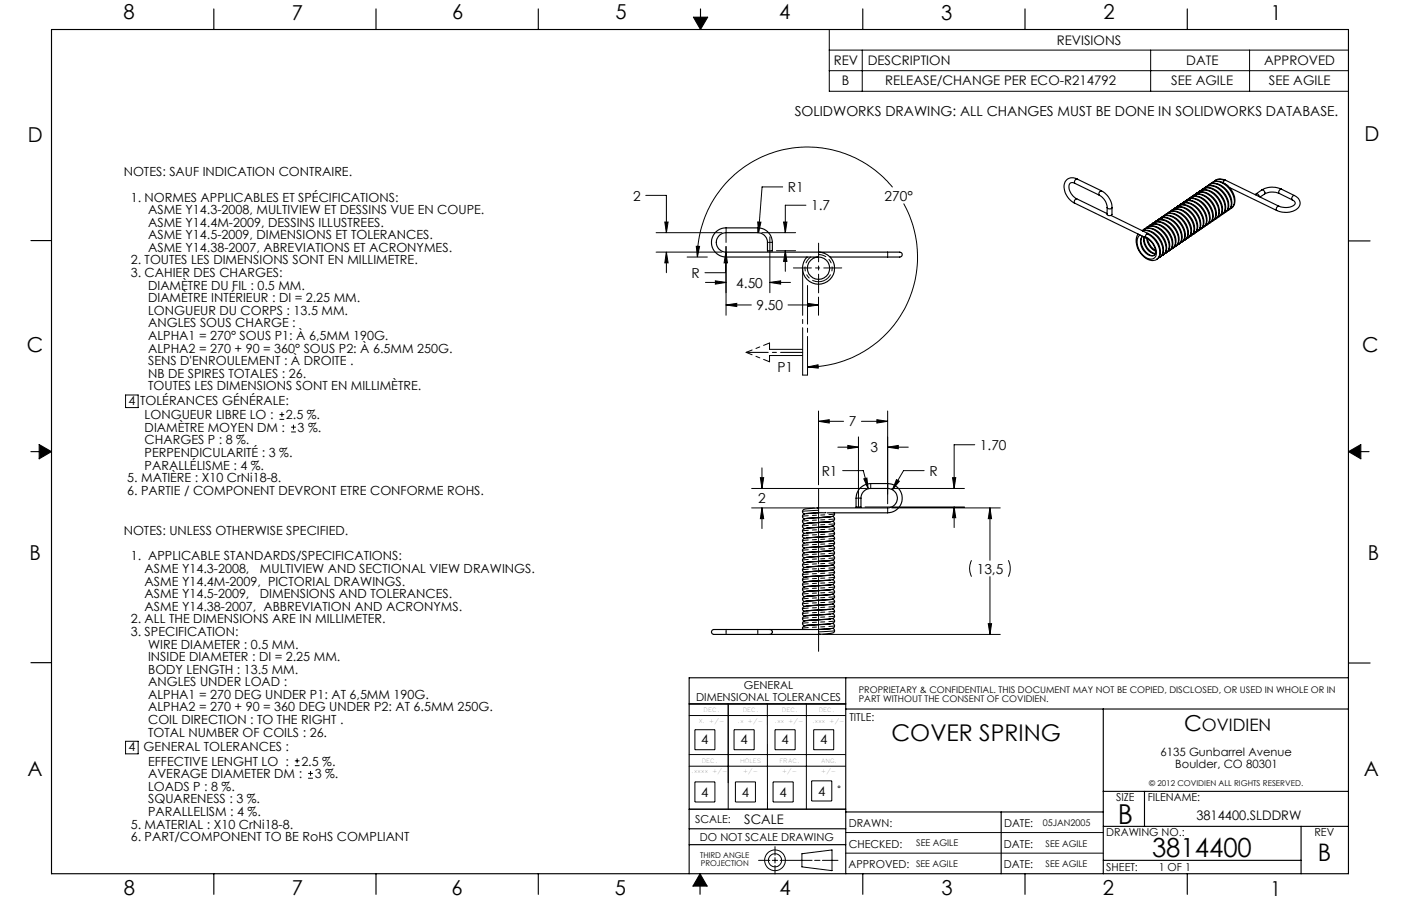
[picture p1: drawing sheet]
<svg xmlns="http://www.w3.org/2000/svg" width="432mm" height="279mm" viewBox="0 0 432 279" stroke-linecap="round" stroke-linejoin="round" font-family="sans-serif">
<g fill="none" stroke="#000" stroke-width=".31">
<path d="M213.7 5.3h4.4l-2.2 3.8zM255.6 9.1v19.1h160M255.6 15.5h160M265.7 15.5v12.7M354.6 15.5v12.7M385.1 15.5v12.7M255.6 21.8h160M241.2 57.6h-6.3l-1.1 14.2M275.1 57.8a33.9 33.9 0 0 0-37.7-10.5 33.9 33.9 0 0 0-22.5 32M199 60.3h6.4v11.5M202.2 71.8h20.3M202.2 77.8h20.3"/>
<path d="M204.9 68.5h1l-.5 3.3zM205.4 77.8l.5 3.3h-1zM205.4 77.8v6.3M211.8 79.3h6.2M214.6 76h1l-.7 3.3zM223.7 77.8l.5 3.3h-1zM223.7 77.8l-.1 6.3h-6.3M223.8 76v21.2M223.8 71.8v3M233.5 68.4l1 .1-.7 3.3zM234.8 71.8h10.4M237.3 73v17.3"/>
<path d="M239.3 77.3h5.9M241.5 68.5h1l-.5 3.3zM242 77.3l.5 3.3h-1zM242 77.3v6.4M248.4 63.3h-6.4v8.5M278.5 62.8a33.9 33.9 0 0 1-29.6 50.4M217.4 87.1h6.4M220.5 86.6l3.3 .5-3.3 .5zM223.8 94.1h7.8M223.8 94.1l3.3-.5v.9zM237.3 87.1l3.3-.5v1zM237.3 87.1h6.3"/>
<path d="M242.9 94.1h9.4M249 93.6l3.3 .5-3.3 .4zM252.3 91.6v5.6M237.2 105.8v1.9h10.2M247.4 115.7h1.5M247.4 109.6h-10.2v2M248.9 113.2l3.2-.7 .1 1zM12.1 137.1l3.8 2.2-3.8 2.2zM38.7 121.8h3.9v3.9h-3.9zM86.1 129.3h1.5M86.1 127.9h1.5M86.9 127.1v1.5"/>
<path d="M89.7 133.2h1.5M89.7 131.7h1.5M90.5 131v1.5M252.3 129.9l3.3-.5v1.1zM252.3 126.8v22.7M252.3 129.9h7.7M258.2 137.9h6.4M261.3 137.4l3.3 .5-3.3 .5zM264.6 134.7v21.7M265.5 129.9h8.1M270.3 129.4l3.3 .5-3.3 .6zM273.6 137.9l3.3-.5v1z"/>
<path d="M273.6 126.8v28.6M273.6 137.9h6.3M300.4 137.2h-6.3v13.4M415.6 139.3l3.8-2.2v4.4zM231.7 150.6h35.4M231.7 156.6h19.3M234.4 147.3h1l-.6 3.3zM234.8 156.6l.6 3.3h-1zM234.8 144.3v6.3M234.8 156.6v6.4M259.7 145.1h6.4l1.5 5.6M266.2 147.7l1-.3 .4 3.3z"/>
<path d="M266.6 156.4h30.6M274.8 150.6h22.4M274.8 156.6h33.5M276.3 147.9l.9 .5-2.1 2.6zM284.8 145.1h-6.3l-3.4 5.9M293.6 147.3h1l-.5 3.3zM294.1 156.4l.5 3.3h-1zM294.1 156.4v6.3M305.1 156.6v16.2M305.1 156.6l.5 3.3h-1zM299.4 172.8l-.6 2.3 .2 1.4 .4 1.3M305.1 177.8v17.9"/>
<path d="M310.8 172.8l.6 2-.1 1.7-.5 1.3M253.5 195.7h54.8M304.6 192.3h1l-.5 3.4zM224.4 217.1v32.5M236.5 217.1v32.5M248.5 217.1v32.5M260.7 217.1h-48.3M38.7 228.6h3.9v3.9h-3.9zM90.9 236.1h1.4M90.9 234.6h1.4M91.6 233.9v1.5M95 240h1.4"/>
<path d="M95 238.5h1.4M95.7 237.8v1.5M212.4 220.7h48.2M212.4 232.7h48.2M212.4 236.3h48.2M214.2 225h6.1v6.2h-6.1zM226.2 225h6.2v6.2h-6.2zM238.9 225h6.2v6.2h-6.2zM250.8 225h6.2v6.2h-6.2zM212.4 249.6h48.3M214.2 241.1h6.1v6.2h-6.1zM226.7 241.1h6.1v6.2h-6.1z"/>
<path d="M238.3 241.1h6.2v6.2h-6.2zM250.2 240.8h6.2v6.2h-6.2zM260.7 256.8h79.3M215.8 269.5l2.1 3.8h-4.3zM233.8 265.3h3.5M238 265.3h1.7M238.9 261.1v2.6M238.9 264.5v1.6M238.9 266.9v2.6M240.5 265.3h9.8M247.2 263.3l9.2-1.2v6.4l-9.2-1.2zM251.1 265.3h1.6"/>
<path d="M253.5 265.3h4.8M260.7 263.1h79.3"/>
<circle cx="238.9" cy="265.3" r="3.2"/>
<circle cx="238.9" cy="265.3" r="2.02"/>
</g>
<g fill="none" stroke="#000" stroke-width=".35">
<path d="M15.9 9.1h399.7v260.4h-399.7zM65.9 2.8v6.3M115.9 2.8v6.3M165.9 2.8v6.3M215.9 2.8v6.3M265.9 2.8v6.3M315.9 2.8v6.3M365.9 2.8v6.3M331.3 56.6a1.14 1.14 0 0 0-1.4-.2 1.14 1.14 0 0 0-.4 1.4 4.6 4.6 0 0 0 2.4 3.5M331.3 56.6l7.5 3.6M332 55.2a2.71 2.71 0 0 0-3.3 .3 2.71 2.71 0 0 0-.6 3.3 6 6 0 0 0 3.1 3.9M332 55.2a.9 .9 0 0 0-.7 1.4"/>
<path d="M332 55.2l7.5 3.6M339.5 58.8a6.1 6.1 0 0 1 3.2 5.2M339.5 58.8a.9 .9 0 0 0-.7 1.4M368.7 59.6l-.5 .4M368.7 59.6a4.1 4.1 0 0 1 5.3 1.4 4.8 4.8 0 0 1 1.2 6.1l-.9 .6M368.7 59.7a4.1 4.1 0 0 1 5.2 1.5 5 5 0 0 1 1.2 6l-.3 .3M368.9 59.9l-.3 .6M369.6 59l-.4 .4M369.6 59a4.3 4.3 0 0 1 5.8 1.8 4.4 4.4 0 0 1 .6 5.8l-.3 .2M369.6 59a4.1 4.1 0 0 1 5.2 1.6 5 5 0 0 1 1.3 5.9l-.4 .3M369.8 59.2l-.3 .6M370.6 58.3a4.2 4.2 0 0 1 5.5 1.6 4.6 4.6 0 0 1 1 5.9l-.9 .6"/>
<path d="M370.6 58.4a4.1 4.1 0 0 1 5.2 1.5 4.9 4.9 0 0 1 1.2 6l-.3 .2M370.6 58.3l-.4 .4M371.6 57.7l-.5 .4M371.6 57.7a4.3 4.3 0 0 1 5.6 1.7 4.5 4.5 0 0 1 .7 5.9l-.3 .2M371.6 57.7a4.1 4.1 0 0 1 5.2 1.6 5 5 0 0 1 1.2 5.9l-.4 .3M372.5 57a4.2 4.2 0 0 1 5.5 1.6 4.6 4.6 0 0 1 1 5.9l-.9 .6M372.5 57a4.1 4.1 0 0 1 5.2 1.6 5 5 0 0 1 1.2 6l-.3 .2M372.5 57l-.4 .4M373 56.7a3.9 3.9 0 0 1 5.3 .5 5.2 5.2 0 0 1 1.8 6.5l-.5 .5M373.5 56.4a3.6 3.6 0 0 1 4.5 .9 6 6 0 0 1 2.2 6.1l-.6 .8M374.4 55.7l-.4 .4M377.4 55.6h.3a3.4 3.4 0 0 0-3.3 .1"/>
<path d="M377.4 55.6l-.5 1 .9 .3 .9 .7M377.4 55.6a3.1 3.1 0 0 0-3 .1M377.8 55.6l16.3 8M378.9 57.8l14.6 7.1M388.9 58.6a.86 .86 0 0 1 .8 1.3M388.9 58.6l-1.8 1.2M389.7 59.9l-1.3 .8M394.3 59.7a5.1 5.1 0 0 0-4.6 .2M394.3 59.7l4 1.9M394.9 58.3a6.6 6.6 0 0 0-6 .3M394.9 58.3a.89 .89 0 0 0-.6 1.4M394.9 58.3l4 2"/>
<path d="M9.5 74.2h6.4M252.3 79.3h-28.5a4.5 4.5 0 0 1-4.5-4.5 4.5 4.5 0 0 1 4.5-4.5h9.7a4.5 4.5 0 0 1 4.6 4.5v2.5h-1.6v-2.5a3 3 0 0 0-3-3h-9.7a3 3 0 0 0-3 3 3 3 0 0 0 3 3h52.4a1.33 1.33 0 0 1 1.9 .8 1.49 1.49 0 0 1-1.9 .7h-20.4M252.3 77.8a4.9 4.9 0 0 1 4.8 6.1 4.9 4.9 0 0 1-7.2 3.1 4.9 4.9 0 0 1-1.2-7.7M331.2 62.7l22 10.6M331.9 61.3a.9 .9 0 0 0-.7 1.4M331.9 61.3l9.3 4.6M338.8 60.2a4.7 4.7 0 0 1 2.4 3.8M341.2 64v2.1a.91 .91 0 0 0 1.5 0v-2.1M341.2 64a.86 .86 0 0 0 1.5 0M342.4 66.4l11.4 5.6a6 6 0 0 1 3.5 7.1 2.95 2.95 0 0 1-4.7 .1 5.8 5.8 0 0 1-1.8-7M351.4 72.5a3.8 3.8 0 0 0-.2 4.8 3.8 3.8 0 0 0 4.4 2.4 2.86 2.86 0 0 0 .2-4l-.9-1.3-1.9-1.4M352 73a4.5 4.5 0 0 0 3.5 5.8l.2-.1"/>
<path d="M352.1 71.2a5.3 5.3 0 0 1 6.1 4 3.2 3.2 0 0 1-.7 4.1M352.1 71.2a5.9 5.9 0 0 1 6.3 5.1 2.84 2.84 0 0 1-.9 3M352.1 72.8a4 4 0 0 0 1.8 5.8 1.69 1.69 0 0 0 1.8 .1M352.4 70.8a4.3 4.3 0 0 1 5.5 1.6 4.7 4.7 0 0 1 .9 6l-.3 .2M352.4 70.8a4.1 4.1 0 0 1 5.2 1.6 5 5 0 0 1 1.2 6l-.3 .2M352.4 70.8l-.4 .3M352.6 73.1a4.8 4.8 0 0 0 2.9 5.1h.6a4.8 4.8 0 0 1-3.4-5.1M353 70.5a3.4 3.4 0 0 1 4.6 0 5.6 5.6 0 0 1 2.5 6.9l-.7 .6M353 73l.2 .3M353.2 73.3a4.5 4.5 0 0 1 2.7 5.2l-.2 .2M353.4 70.2a4 4 0 0 1 5.2 1.6 5 5 0 0 1 1.2 5.9l-.4 .3M353.4 73.5a4.8 4.8 0 0 0 2.8 3.9"/>
<path d="M353.5 72.1l-.5 .9M353.5 72.1a.29 .29 0 0 1 .3-.1 .29 .29 0 0 1 .2 .4M353.5 72.1a6.8 6.8 0 0 1 3.9 6.4l-.2 .7-.7 .7M353.7 73.6a5.4 5.4 0 0 0 2.4 3.6M354.3 69.5l-.4 .4M354.3 69.5a4.3 4.3 0 0 1 5.6 1.6 4.7 4.7 0 0 1 .9 5.9l-.9 .6M354.3 69.5a4.1 4.1 0 0 1 5.2 1.6 5.1 5.1 0 0 1 1.3 5.9l-.4 .3M354.9 69.2a3.7 3.7 0 0 1 5.4 .6 5.1 5.1 0 0 1 1.7 6.3l-.6 .6M355.3 68.9a4 4 0 0 1 5.2 1.6 5 5 0 0 1 1.2 5.9l-.4 .3M356.2 68.2l-.4 .4M356.2 68.2a4.3 4.3 0 0 1 5.6 1.6 4.7 4.7 0 0 1 1.1 5.6l-1.1 .9M356.2 68.2a4.2 4.2 0 0 1 5.3 1.6 4.9 4.9 0 0 1 1.2 5.9l-.4 .3"/>
<path d="M357.2 67.5l-.4 .4M357.2 67.5a4.4 4.4 0 0 1 5.8 1.9 4.5 4.5 0 0 1 .6 5.7l-.8 .5M357.2 67.5a4.1 4.1 0 0 1 5.2 1.6 5 5 0 0 1 1.2 6l-.3 .3M357.5 79.3l-.5 .2M358.2 66.9l-.5 .4M358.2 66.9a4.3 4.3 0 0 1 5.6 1.6 4.6 4.6 0 0 1 .8 5.9l-.4 .3M358.2 66.9a4 4 0 0 1 5.2 1.6 4.9 4.9 0 0 1 1.2 5.9l-.4 .3M358.3 67.1l-.3 .6M358.5 78.6l-.5 .3M359.1 66.2a4 4 0 0 1 5.1 1.1 4.9 4.9 0 0 1 1.6 6.2l-1.1 .8M359.1 66.2a4.1 4.1 0 0 1 5.2 1.6 5 5 0 0 1 1.2 6l-.3 .2M359.1 66.2l-.4 .4"/>
<path d="M359.4 78l-.5 .2M360.1 65.5l-.5 .4M360.1 65.5a4.4 4.4 0 0 1 5.6 1.8 4.6 4.6 0 0 1 1 5.5l-1.1 .9M360.1 65.6a4.1 4.1 0 0 1 5.2 1.5 5 5 0 0 1 1.2 6l-.4 .3M361 64.9a4.4 4.4 0 0 1 5.9 2 4.4 4.4 0 0 1 .7 5.4l-1 .7M361 64.9a4.1 4.1 0 0 1 5.2 1.6 5 5 0 0 1 1.3 5.9l-.4 .3M361 64.9l-.4 .4M361.4 76.7l-.5 .2M362 64.2l-.4 .4M362 64.2a4.3 4.3 0 0 1 5.6 1.7 4.6 4.6 0 0 1 .8 5.9l-.3 .3M362 64.2a4.2 4.2 0 0 1 5.2 1.6 5.1 5.1 0 0 1 1.2 6l-.3 .3M362.9 63.6a4.6 4.6 0 0 1 5.9 2 4.6 4.6 0 0 1 .7 5.4l-.5 .4"/>
<path d="M362.9 63.6a4 4 0 0 1 5.2 1.6 5 5 0 0 1 1.3 5.9l-.4 .3M362.9 63.6l-.4 .4M363.1 63.8l-.3 .6M363.9 62.9l-.4 .4M363.9 62.9a4.2 4.2 0 0 1 5.6 1.7 4.5 4.5 0 0 1 .8 5.9l-.8 .5M363.9 62.9a3.6 3.6 0 0 1 4.5 .9 6 6 0 0 1 2.2 6.2l-.6 .8M364.2 74.7l-.5 .3M364.9 62.3l-.5 .4M364.9 62.3a4.1 4.1 0 0 1 5.2 1.2 5.3 5.3 0 0 1 1.5 5.9l-.7 .7M364.9 62.3a4.1 4.1 0 0 1 5.2 1.6 5 5 0 0 1 1.2 5.9l-.4 .3M365 62.5l-.3 .6M365.4 62a3.9 3.9 0 0 1 5.5 .7 5.2 5.2 0 0 1 1.6 6.2l-1.1 .8"/>
<path d="M365.8 61.6a4 4 0 0 1 5.2 1.6 4.9 4.9 0 0 1 1.2 5.9l-.3 .4M366 61.8l-.3 .6M366.8 61l-.5 .4M366.8 61a4.1 4.1 0 0 1 5.2 1.3 4.7 4.7 0 0 1 1.3 6.1l-1 .6M366.8 61a4.2 4.2 0 0 1 5.2 1.5 5 5 0 0 1 1.2 6l-.4 .3M367 61.2l-.4 .6M367.3 60.7a3.9 3.9 0 0 1 5.6 .7 4.9 4.9 0 0 1 1.2 6.5l-.3 .2M367.7 60.3a4 4 0 0 1 5.2 1.6 5 5 0 0 1 1.3 5.9l-.4 .3M367.9 60.5l-.3 .6M368.1 72.1l-.5 .2M369 71.4l-.5 .2M370.9 70.1l-.4 .2"/>
<path d="M373.8 68.1l-.5 .3M375.7 66.8l-.5 .3M377.6 65.5l-.5 .3M379.6 64.2l-.6 .3M379.6 64.2h-.1M387 60.1a.64 .64 0 0 1 .8-.2 .64 .64 0 0 1 .3 .7M394.1 63.6a.89 .89 0 0 0-.6 1.3M398.3 61.6a1.01 1.01 0 0 1 .9 1.1 1.01 1.01 0 0 1-1 .9 5.5 5.5 0 0 1-4.1 0M398.9 60.3a2.41 2.41 0 0 1 1.8 2.3 2.41 2.41 0 0 1-1.7 2.3 6.5 6.5 0 0 1-5.5 0M398.9 60.3a.91 .91 0 0 0-.6 1.3M415.6 74.3h6.7M9.5 139.3h6.4"/>
<path d="M415.6 139.3h6.4M252 156.6l-4 .4a.75 .75 0 0 0-.7 .7 .75 .75 0 0 0 .6 .8M252 156.6h21.6a3 3 0 0 0 3-3 3 3 0 0 0-3-3h-5.2a2.99 2.99 0 0 0-3 3v2.8h-1.6a9.1 9.1 0 0 1 .5-4.6 4.6 4.6 0 0 1 4.1-2.7h5.2a4.5 4.5 0 0 1 4.5 4.5 4.5 4.5 0 0 1-4.5 4.6h-18.7M252 156.6h.3M252.3 159.6l-3.7 .3a.9 .9 0 0 0-1 .3 .9 .9 0 0 0-.2 .9l.6 .4M252.3 158.1l-3.7 .2M252.3 159.6l-3.7 .2M254.4 158l-5.4 .4a1.18 1.18 0 0 0-1.6 1.1l.6 .5M255.9 159.5l-3.6 .1M256.5 159.2a.81 .81 0 0 1 .7 1 .81 .81 0 0 1-1 .6l-3.9 .3M257.1 158.2l.1 .5a1.16 1.16 0 0 1-1.3 .7l-3.6 .2M252.3 179.1l-1.9 .1a3.4 3.4 0 0 0-3 .9v.6l.6 .3"/>
<path d="M252.3 177.6l-3.2 .2a1.61 1.61 0 0 0-1.8 1l.1 .3 .5 .4M252.3 176.1l-.8 .1a8.3 8.3 0 0 0-4 .6 .74 .74 0 0 0-.1 .8 .74 .74 0 0 0 .7 .4M252.3 174.6l-3.1 .2a1.93 1.93 0 0 0-1.9 .8l.1 .5 .6 .4M252.3 173.1a10.4 10.4 0 0 0-4.8 .7l-.1 .7 .6 .5M252.3 171.6l-.6 .1a9.5 9.5 0 0 0-4.3 .7v.7l.6 .4M252.3 170.1a11.9 11.9 0 0 0-4.7 .6 .77 .77 0 0 0-.3 .8 .77 .77 0 0 0 .7 .5M252.3 168.6l-3 .2a1.95 1.95 0 0 0-2 .8l.2 .6 .5 .3M252.3 167.1l-4.2 .4a.78 .78 0 0 0-.7 .5 .78 .78 0 0 0 .2 .9l.4 .1M252.3 165.6l-4.3 .4a.76 .76 0 0 0-.7 .7 .76 .76 0 0 0 .7 .8M252.3 164.1l-3.8 .3a.85 .85 0 0 0-1 .6 .85 .85 0 0 0 .5 1M252.3 162.6l-3.7 .3a1.02 1.02 0 0 0-1.3 .9l.2 .4 .5 .3M252.3 161.1l-3 .2a1.91 1.91 0 0 0-2 .8l.2 .6 .5 .3"/>
<path d="M252.3 161.1l-3.6 .2M252.3 162.6l-3.7 .2M252.3 164.1l-3.7 .2M252.3 165.6l-3.7 .2M252.3 167.1l-3.7 .2M252.3 168.6l-3.8 .3M252.3 170.1l-3.7 .2M252.3 171.6l-3.8 .3M252.3 173.1l-3.7 .2M252.3 174.6l-3.8 .3M252.3 176.1l-3.7 .2M252.3 177.6l-3.8 .3"/>
<path d="M252.3 179.1l-3.7 .2M255.9 168.5l-3.6 .1M255.9 165.5l-3.6 .1M255.9 162.5l-3.6 .1M255.9 179l-3.6 .1M255.9 175.9l-3.6 .2M255.9 172.9l-3.6 .2M255.9 169.9l-3.6 .2M255.9 166.9l-3.6 .2M255.9 163.9l-3.6 .2M255.9 160.9l-3.6 .2M256 177.4l-3.7 .2"/>
<path d="M256 171.4l-3.7 .2M256.1 174.4l-3.8 .2M256.5 162.2a.85 .85 0 0 1 .7 1.1 .85 .85 0 0 1-1.2 .6l-3.7 .2M256.5 168.2a.78 .78 0 0 1 .7 .9 .78 .78 0 0 1-.8 .7l-4.1 .3M256.5 174.2a.8 .8 0 0 1 .7 .9 .8 .8 0 0 1-.9 .7l-4 .3M256.5 163.8l.4 .1a.75 .75 0 0 1 .3 .8 .75 .75 0 0 1-.7 .5l-4.2 .4M256.5 165.2a.81 .81 0 0 1 .7 1 .81 .81 0 0 1-1 .6l-3.9 .3M256.5 169.8a.79 .79 0 0 1 .7 .9 .79 .79 0 0 1-.9 .6l-4 .3M256.5 171.3a.8 .8 0 0 1 .7 1 .8 .8 0 0 1-1 .5l-3.9 .3M256.5 175.8a.75 .75 0 0 1 .7 .7 .75 .75 0 0 1-.6 .7l-4.3 .4M256.5 177.2l.4 .2a.84 .84 0 0 1 .2 1.1 .84 .84 0 0 1-.9 .4l-3.9 .2M256.5 178.8a.84 .84 0 0 1 .7 1 .84 .84 0 0 1-1.2 .5l-3.7 .3"/>
<path d="M256.6 160.8l.5 .3 .1 .6a3.5 3.5 0 0 1-3 .8l-1.9 .1M256.6 166.8l.5 .3 .1 .4a1.68 1.68 0 0 1-2.1 1l-2.8 .1M256.6 172.8l.5 .3 .1 .6a3.8 3.8 0 0 1-3.1 .8l-1.8 .1M237.3 194.1h-16.2a1.33 1.33 0 0 0-1.8 .9 1.49 1.49 0 0 0 1.8 .7h16.2M237.3 194.1a.76 .76 0 0 1 .8 .8 .76 .76 0 0 1-.8 .8M237.3 194.1h15M237.3 195.7h15M252.3 192.6l-2.9 .2a2.11 2.11 0 0 0-2.1 .8l.1 .5M252.3 191.1l-2.1 .2a2.95 2.95 0 0 0-2.8 .8v.6l.6 .3M252.3 189.6l-3.3 .3a1.36 1.36 0 0 0-1.7 .9l.6 .7M252.3 188.1l-.7 .1a6.5 6.5 0 0 0-4.2 .7l.1 .9 .5 .2M252.3 186.6l-2.9 .2a2.13 2.13 0 0 0-2.1 .8l.2 .6 .5 .3"/>
<path d="M252.3 185.1l-2 .2a3.1 3.1 0 0 0-2.9 .8v.6l.6 .3M252.3 183.6l-3.2 .3a1.46 1.46 0 0 0-1.8 .9l.6 .7M252.3 182.1l-.9 .1a8 8 0 0 0-3.9 .6l-.1 .9 .6 .3M252.3 180.6l-1.7 .1a3.9 3.9 0 0 0-3.2 .8 .7 .7 0 0 0 .6 1M252.3 195.6h.3M252.3 180.6l-3.8 .3M252.3 182.1l-3.7 .2M252.3 183.6l-3.6 .2M252.3 185.1l-3.7 .3M252.3 186.6l-3.6 .2M252.3 188.1l-3.7 .2M252.3 189.6l-3.6 .2"/>
<path d="M252.3 191.1l-3.7 .3M252.3 192.6l-3.6 .2M252.6 195.6h.1M252.8 195.6l-.5 .1M255.9 194l-3.6 .1M255.9 191l-3.6 .1M255.9 189.5l-3.6 .1M255.9 188l-3.6 .1M255.9 185l-3.6 .1M255.9 181.9l-3.6 .2M256 192.4l-3.7 .2M256 186.4l-3.7 .2"/>
<path d="M256 183.4l-3.7 .2M256.1 180.4l-3.8 .2M256.5 184.8a.76 .76 0 0 1 .7 .7 .76 .76 0 0 1-.7 .8l-4.2 .3M256.5 186.3a.83 .83 0 0 1 .6 1 .83 .83 0 0 1-1.1 .6l-3.7 .2M256.5 180.3a.83 .83 0 0 1 .6 1 .83 .83 0 0 1-1 .6l-3.8 .2M256.5 183.2l.5 .3a.77 .77 0 0 1 .2 .8 .77 .77 0 0 1-.7 .5l-4.2 .3M256.5 190.8a.76 .76 0 0 1 .7 .7 .76 .76 0 0 1-.7 .8l-4.2 .3M256.6 181.8a.73 .73 0 0 1 .6 .7 .73 .73 0 0 1-.7 .7l-4.2 .4M256.6 189.2l.3 .2a.76 .76 0 0 1 .3 .8 .76 .76 0 0 1-.7 .6l-4.2 .3M256.6 192.3a.85 .85 0 0 1 .5 1.1 .85 .85 0 0 1-1.1 .5l-3.7 .2M256.6 187.8a.75 .75 0 0 1 .6 .8 .75 .75 0 0 1-.7 .7l-4.2 .3M256.6 193.8a.73 .73 0 0 1 .6 .7 .73 .73 0 0 1-.6 .7l-4 .4"/>
<path d="M9.5 204.4h6.4M212.4 217.1h48.3M260.7 218.7h154.9M260.7 209v60.5M340 218.7v50.8M415.6 204.5h6.7M415.6 209h-203.2v60.5M212.4 255.6h48.3M212.4 249.6h48.3M260.7 250.4h79.3M308.6 250.4v19.1M340 254.8h75.6"/>
<path d="M340 244.1h75.6M352.7 244.1v10.7M401 254.8v14.7M65.9 269.5v6.3M115.9 269.5v6.3M165.9 269.5v6.3M212.4 260.5h48.3M215.8 269.5v6.3M265.9 269.5v6.3M315.9 269.5v6.3M340 265.3h61M365.9 269.5v6.3"/>
<circle cx="252.3" cy="82.7" r="3.5"/>
</g>
<path d="M213.7 5.3l2.2 3.8v-3.8zM215.9 5.3v3.8l2.2-3.8zM415.6 139.3h3.8v-2.2zM415.6 139.3l3.8 2.2v-2.2zM215.8 269.4v3.9h2.1zM215.8 269.4l-2.2 3.9h2.2zM12.1 139.3v2.2l3.8-2.2zM12.1 137.1v2.2h3.8z" fill-rule="evenodd" fill="#000"/>
<path d="M252.3 75v15.3" fill="none" stroke="#000" stroke-width=".31" stroke-dasharray="30.5 1.3 1.3 1.3" stroke-dashoffset="24.7"/>
<path d="M244.5 82.6h14.9" fill="none" stroke="#000" stroke-width=".31" stroke-dasharray="30.5 1.3 1.3 1.3" stroke-dashoffset="24.9"/>
<path d="M247.4 82.7v33" fill="none" stroke="#000" stroke-width=".31" stroke-dasharray="30.5 1.3 1.3 1.3" stroke-dashoffset="15.9"/>
<path d="M248.9 115.7v-27.6" fill="none" stroke="#000" stroke-width=".31" stroke-dasharray="30.5 1.3 1.3 1.3" stroke-dashoffset="18.6"/>
<path d="M230 108.7h17.4" fill="none" stroke="#000" stroke-width=".31" stroke-dasharray="30.5 1.3 1.3 1.3" stroke-dashoffset="23.7"/>
<path d="M230 108.7l7.2-2.9M230 108.7l7.2 2.9" fill="none" stroke="#000" stroke-width=".31" stroke-dasharray="30.5 1.3 1.3 1.3" stroke-dashoffset="28.5"/>
<path d="M252.3 150.8v50.1" fill="none" stroke="#000" stroke-width=".31" stroke-dasharray="30.5 1.3 1.3 1.3" stroke-dashoffset="7.3"/>
<g fill="#000">
<path d="M204.9 68.5h1l-.5 3.3zM205.4 77.8l.5 3.3h-1zM223.7 77.8l-.5 3.3h1zM241.5 68.5h1l-.5 3.3zM242 77.3l.5 3.3h-1zM233.5 68.4l.3 3.4 .7-3.3zM276.3 147.9l-1.2 3.1 2.1-2.6zM234.4 147.3h1l-.6 3.3zM234.8 156.6l.6 3.3h-1zM305.1 156.6l.5 3.3h-1zM304.6 192.3h1l-.5 3.4zM266.2 147.7l1.4 3-.4-3.3zM293.6 147.3h1l-.5 3.3zM294.1 156.4l.5 3.3h-1z"/>
<path d="M214.6 76h1l-.7 3.3zM248.9 113.2l3.2-.7 .1 1zM220.5 86.6l3.3 .5-3.3 .5zM237.3 87.1l3.3-.5v1zM270.3 129.4l3.3 .5-3.3 .6zM252.3 129.9l3.3-.5v1.1z"/>
<path d="M223.8 94.1l3.3-.5v.9zM249 93.6l3.3 .5-3.3 .4z"/>
<path d="M273.6 137.9l3.3-.5v1zM261.3 137.4l3.3 .5-3.3 .5z"/>
</g>
<path d="M249.9 79.2a4.2 4.2 0 0 0-.1 6.9 4.2 4.2 0 0 0 6.5-2.1 4.2 4.2 0 0 0-4-5.5" fill="none" stroke="#000" stroke-width=".31" stroke-dasharray="6.3 1.3 1.3 1.3 1.3 1.3" stroke-dashoffset="4"/>
<g fill="none" stroke="#000" stroke-width=".31" stroke-dasharray="6.3 1.3 1.3 1.3 1.3 1.3">
<path d="M223.8 79.2v-1.5M223.8 70.2v1.5M233.6 70.2v1.5M238.1 74.7h-1.5M273.6 77.7v1.5M252 156.6h-.3M252.3 157.4l-5 .3M256.5 159.2l-4.2 .4M265.4 153.6h-1.5M268.4 150.6v-1.5M273.6 156.6v1.5M273.6 150.6v-1.5"/>
<path d="M252.3 171.6h-.6M252.3 177.6l-4.2 .4M252.3 179.1l-4.1 .3M256.4 160.8l-4.1 .3M256.4 166.8l-4.1 .3M256.4 172.8l-4.1 .3M256.4 169.8l-4.1 .3M256.4 169.8l-4.2 .3M256.4 163.8l-4.1 .3M256.4 171.3l-4.1 .3M256.5 174.2l-4.2 .4M256.5 168.2l-4.2 .4"/>
<path d="M256.5 162.2l-4.2 .4M256.5 165.2l-4.2 .4M223.8 194.9v.7M223.8 194.1v.8M233.6 194.9v.7M233.6 194.1v.8M252.3 180.6l-4.2 .4M252.3 182.1l-4.1 .4M252.3 183.6l-4.2 .4M252.3 185.1l-4.1 .3M252.3 186.6l-4.2 .4M252.3 188.1l-4.2 .4"/>
<path d="M252.3 189.6l-4.2 .4M252.3 191.1l-4.1 .3M252.3 192.6l-4.2 .4M252.9 180.6h-.6M256.3 193.8l-4 .3M257.2 194.5l-4.9 .4"/>
</g>
<g fill="none" stroke="#000" stroke-width=".31" stroke-dasharray="6.3 1.3 1.3 1.3 1.3 1.3" stroke-dashoffset="4.6">
<path d="M257.2 158.5l-9.9 .7M257.2 161.5l-9.9 .7M257.2 164.5l-9.9 .7M257.2 167.5l-9.9 .7M257.2 170.5l-9.9 .7M257.2 172l-9.9 .7M257.2 173.5l-9.9 .7M257.2 175l-9.9 .7M257.2 176.5l-9.9 .7M257.2 178l-9.9 .7M257.2 179.5l-9.9 .7M257.2 181l-9.9 .7"/>
<path d="M257.2 190l-9.9 .7M257.2 193l-9.9 .7M257.2 184l-9.9 .7M257.2 187l-9.9 .7"/>
</g>
<path d="M257.2 160l-9.9 .7M257.2 163l-9.9 .7M257.2 166l-9.9 .7M257.2 169l-9.9 .7M257.2 191.5l-9.9 .7M257.2 182.5l-9.9 .7M257.2 185.5l-9.9 .7M257.2 188.5l-9.9 .7" fill="none" stroke="#000" stroke-width=".31" stroke-dasharray="6.3 1.3 1.3 1.3 1.3 1.3" stroke-dashoffset="4.5"/>
<path d="M256.4 175.8l-8.3 .7" fill="none" stroke="#000" stroke-width=".31" stroke-dasharray="6.3 1.3 1.3 1.3 1.3 1.3" stroke-dashoffset="5.4"/>
<g fill="#fff">
<path d="M278.5 252.2h25.3v3.8h-25.3z"/>
<path d="M278.5 252.2h26.8v3.8h-26.8z"/>
</g>
<text font-size="8.5" x="344.5" y="254.2">B</text>
<text font-size="8.1" x="355.1" y="264.3">3814400</text>
<text font-size="7.5" x="406.2" y="265.5">B</text>
<text font-size="7.1" x="274.8" y="228.5">COVER SPRING</text>
<text font-size="6.8" x="365" y="225.5">C</text>
<g font-size="6.3">
<text x="38" y="6">8</text>
<text x="139.4" y="5.8">6</text>
<text x="189.7" y="5.8">5</text>
<text x="240.1" y="5.9">4</text>
<text x="340.1" y="5.9">2</text>
<text x="89.9" y="6.1">7</text>
<text x="290.1" y="6">3</text>
<text x="391.7" y="6">1</text>
<text x="8.6" y="43.8">D</text>
<text x="420.6" y="43.6">D</text>
<text x="8.3" y="108.5">C</text>
<text x="419.8" y="108.6">C</text>
<text x="9.1" y="172.8">B</text>
<text x="421.6" y="172.8">B</text>
<text x="8.5" y="239.4">A</text>
<text x="420.3" y="239.3">A</text>
<text x="38.1" y="276">8</text>
<text x="89.9" y="276">7</text>
<text x="139.2" y="276">6</text>
<text x="189.5" y="276.1">5</text>
<text x="240.2" y="276">4</text>
<text x="290.2" y="276.1">3</text>
<text x="339.9" y="276.1">2</text>
<text x="391.6" y="276.3">1</text>
</g>
<text font-size="5.3" x="370.5" y="225.5">OVIDIEN</text>
<g font-size="4.2">
<text x="244.9" y="35.9">SOLIDWORKS DRAWING: ALL CHANGES MUST BE DONE IN SOLIDWORKS DATABASE.</text>
<text x="242.8" y="59.2">R1</text>
<text x="195.1" y="61.8">2</text>
<text x="250" y="64.9">1.7</text>
<text x="272.6" y="61.8">270°</text>
<text x="213.2" y="85.7">R</text>
<text x="226.9" y="88.7">4.50</text>
<text x="233.2" y="95.6">9.50</text>
<text x="239.6" y="114.8">P1</text>
<text x="261.6" y="131.5">7</text>
<text x="268.3" y="139.5">3</text>
<text x="302" y="138.7">1.70</text>
<text x="253.3" y="146.7">R1</text>
<text x="286.4" y="146.7">R</text>
<text x="233.7" y="155.1">2</text>
<text x="301" y="176.9">13,5</text>
</g>
<g font-size="4.1">
<text x="325.7" y="13.9">REVISIONS</text>
<text x="256.9" y="20.1">REV</text>
<text x="267.4" y="20.1">DESCRIPTION</text>
<text x="365.6" y="20.1">DATE</text>
<text x="389.6" y="20.1">APPROVED</text>
<text x="259.5" y="26.2">B</text>
<text x="272.8" y="26.2">RELEASE/CHANGE PER ECO-R214792</text>
<text x="361" y="26.2">SEE AGILE</text>
<text x="391.1" y="26.1">SEE AGILE</text>
<text x="216.2" y="229.5">4</text>
<text x="228.2" y="229.5">4</text>
<text x="240.9" y="229.5">4</text>
<text x="252.8" y="229.5">4</text>
<text x="216.2" y="245.6">4</text>
<text x="228.6" y="245.6">4</text>
<text x="240.3" y="245.6">4</text>
<text x="252.2" y="245.3">4</text>
<text x="229.4" y="254">SCALE</text>
<text x="368.7" y="252.8">3814400.SLDDRW</text>
</g>
<g font-size="3.9">
<text x="38.1" y="54.4">NOTES: SAUF INDICATION CONTRAIRE.</text>
<text x="40.3" y="62.1">1. NORMES APPLICABLES ET SPÉCIFICATIONS:</text>
<text x="45.7" y="66">ASME Y14.3-2008, MULTIVIEW ET DESSINS VUE EN COUPE.</text>
<text x="45.7" y="69.9">ASME Y14.4M-2009, DESSINS ILLUSTREES.</text>
<text x="45.7" y="77.7">ASME Y14.38-2007, ABREVIATIONS ET ACRONYMES.</text>
<text x="45.7" y="73.8">ASME Y14.5-2009, DIMENSIONS ET TOLERANCES.</text>
<text x="40.3" y="81.5">2. TOUTES LES DIMENSIONS SONT EN MILLIMETRE.</text>
<text x="40.3" y="85.4">3. CAHIER DES CHARGES:</text>
<text x="45.7" y="89.3">DIAMÈTRE DU FIL : 0.5 MM.</text>
<text x="45.7" y="93.2">DIAMÈTRE INTÉRIEUR : DI = 2.25 MM.</text>
<text x="45.7" y="97.1">LONGUEUR DU CORPS : 13.5 MM.</text>
<text x="45.7" y="100.9">ANGLES SOUS CHARGE :</text>
<text x="45.7" y="104.8">ALPHA1 = 270° SOUS P1: À 6,5MM 190G.</text>
<text x="45.7" y="108.7">ALPHA2 = 270 + 90 = 360° SOUS P2: À 6.5MM 250G.</text>
<text x="45.7" y="112.6">SENS D'ENROULEMENT : À DROITE .</text>
<text x="45.7" y="116.5">NB DE SPIRES TOTALES : 26.</text>
<text x="39.6" y="124.8">4</text>
<text x="43.2" y="124.8">TOLÉRANCES GÉNÉRALE:</text>
<text x="45.7" y="120.4">TOUTES LES DIMENSIONS SONT EN MILLIMÈTRE.</text>
<text x="44.6" y="129.3">LONGUEUR LIBRE LO :</text>
<text x="88.1" y="129.3">2.5 %.</text>
<text x="44.6" y="137.1">CHARGES P : 8 %.</text>
<text x="44.6" y="133.2">DIAMÈTRE MOYEN DM :</text>
<text x="91.7" y="133.2">3 %.</text>
<text x="44.6" y="140.9">PERPENDICULARITÉ : 3 %.</text>
<text x="39.2" y="148.7">5. MATIÈRE : X10 CrNi18-8.</text>
<text x="44.6" y="144.8">PARALLÉLISME : 4 %.</text>
<text x="39.2" y="152.6">6. PARTIE / COMPONENT DEVRONT ETRE CONFORME ROHS.</text>
<text x="38.1" y="165.1">NOTES: UNLESS OTHERWISE SPECIFIED.</text>
<text x="40.3" y="172.8">1. APPLICABLE STANDARDS/SPECIFICATIONS:</text>
<text x="44.6" y="176.7">ASME Y14.3-2008,</text>
<text x="80.1" y="176.7">MULTIVIEW AND SECTIONAL VIEW DRAWINGS.</text>
<text x="44.6" y="180.6">ASME Y14.4M-2009, PICTORIAL DRAWINGS.</text>
<text x="44.6" y="184.5">ASME Y14.5-2009,</text>
<text x="80.1" y="184.5">DIMENSIONS AND TOLERANCES.</text>
<text x="44.6" y="188.4">ASME Y14.38-2007, ABBREVIATION AND ACRONYMS.</text>
<text x="40.3" y="196.1">3. SPECIFICATION:</text>
<text x="40.3" y="192.2">2. ALL THE DIMENSIONS ARE IN MILLIMETER.</text>
<text x="45.7" y="200">WIRE DIAMETER : 0.5 MM.</text>
<text x="45.7" y="203.9">INSIDE DIAMETER : DI = 2.25 MM.</text>
<text x="45.7" y="207.8">BODY LENGTH : 13.5 MM.</text>
<text x="45.7" y="215.5">ALPHA1 = 270 DEG UNDER P1: AT 6,5MM 190G.</text>
<text x="45.7" y="211.6">ANGLES UNDER LOAD :</text>
<text x="45.7" y="219.4">ALPHA2 = 270 + 90 = 360 DEG UNDER P2: AT 6.5MM 250G.</text>
<text x="45.7" y="227.2">TOTAL NUMBER OF COILS : 26.</text>
<text x="45.7" y="223.3">COIL DIRECTION : TO THE RIGHT .</text>
<text x="39.6" y="231.6">4</text>
<text x="44.3" y="231.6">GENERAL TOLERANCES :</text>
<text x="45.7" y="240">AVERAGE DIAMETER DM :</text>
<text x="45.7" y="236.1">EFFECTIVE LENGHT LO :</text>
<text x="92.9" y="236.1">2.5 %.</text>
<text x="97" y="240">3 %.</text>
<text x="45.7" y="243.9">LOADS P : 8 %.</text>
<text x="258" y="245.5">˚</text>
<text x="45.7" y="247.7">SQUARENESS : 3 %.</text>
<text x="45.7" y="251.6">PARALLELISM : 4 %.</text>
<text x="40.3" y="255.5">5. MATERIAL : X10 CrNi18-8.</text>
<text x="40.3" y="259.4">6. PART/COMPONENT TO BE RoHS COMPLIANT</text>
</g>
<g font-size="3.5">
<text x="357.7" y="233.3">6135 Gunbarrel Avenue</text>
<text x="362.2" y="236.8">Boulder, CO 80301</text>
</g>
<g font-size="3.4">
<text x="229.3" y="212.5">GENERAL</text>
<text x="214.5" y="216.1">DIMENSIONAL TOLERANCES</text>
<text x="261.8" y="222.5">TITLE:</text>
<text x="344" y="247">SIZE</text>
<text x="353.7" y="247">FILENAME:</text>
<text x="214.3" y="253.9">SCALE:</text>
<text x="261.6" y="255.1">DRAWN:</text>
<text x="309.5" y="255.1">DATE:</text>
<text x="341" y="257.7">DRAWING NO.:</text>
<text x="405.1" y="257.7">REV</text>
<text x="215.7" y="259.3">DO NOT SCALE DRAWING</text>
<text x="261.6" y="261.4">CHECKED:</text>
<text x="309.4" y="261.4">DATE:</text>
<text x="261.6" y="267.6">APPROVED:</text>
<text x="309.4" y="267.6">DATE:</text>
<text x="341" y="268.6">SHEET:</text>
<text x="357.1" y="268.6">1 OF 1</text>
</g>
<g font-size="2.8">
<text x="264.7" y="213.7">PROPRIETARY &amp; CONFIDENTIAL. THIS DOCUMENT MAY NOT BE COPIED, DISCLOSED, OR USED IN WHOLE OR IN</text>
<text x="264.7" y="216.5">PART WITHOUT THE CONSENT OF COVIDIEN.</text>
<text x="321.4" y="254.8">05JAN2005</text>
<text x="282.4" y="261">SEE AGILE</text>
<text x="322.2" y="261.3">SEE AGILE</text>
<text x="282.3" y="267.4">SEE AGILE</text>
<text x="322.2" y="267.3">SEE AGILE</text>
</g>
<g font-size="2.5">
<text x="354.2" y="242.3">© 2012 COVIDIEN ALL RIGHTS RESERVED.</text>
<text x="215.8" y="264.6">THIRD ANGLE</text>
<text x="216" y="266.9">PROJECTION</text>
</g>
<g font-size="1.8">
<text x="216.9" y="219.6">DEC.</text>
<text x="228.9" y="219.6">DEC.</text>
<text x="241" y="219.6">DEC.</text>
<text x="252.4" y="219.6">DEC.</text>
<text x="215.3" y="222.9">X. +/-</text>
<text x="227.4" y="222.9">.x +/-</text>
<text x="238.8" y="222.9">.xx +/-</text>
<text x="250.4" y="222.9">.xxx +/-</text>
<text x="213.2" y="238.5">.xxxx +/-</text>
<text x="216.3" y="235.2">DEC.</text>
<text x="228.1" y="235.2">HOLES</text>
<text x="228.9" y="238.5">+/-</text>
<text x="240.3" y="235.2">FRAC.</text>
<text x="241" y="238.5">+/-</text>
<text x="253" y="235.2">ANG.</text>
<text x="253" y="238.5">+/-</text>
</g>
</svg>
